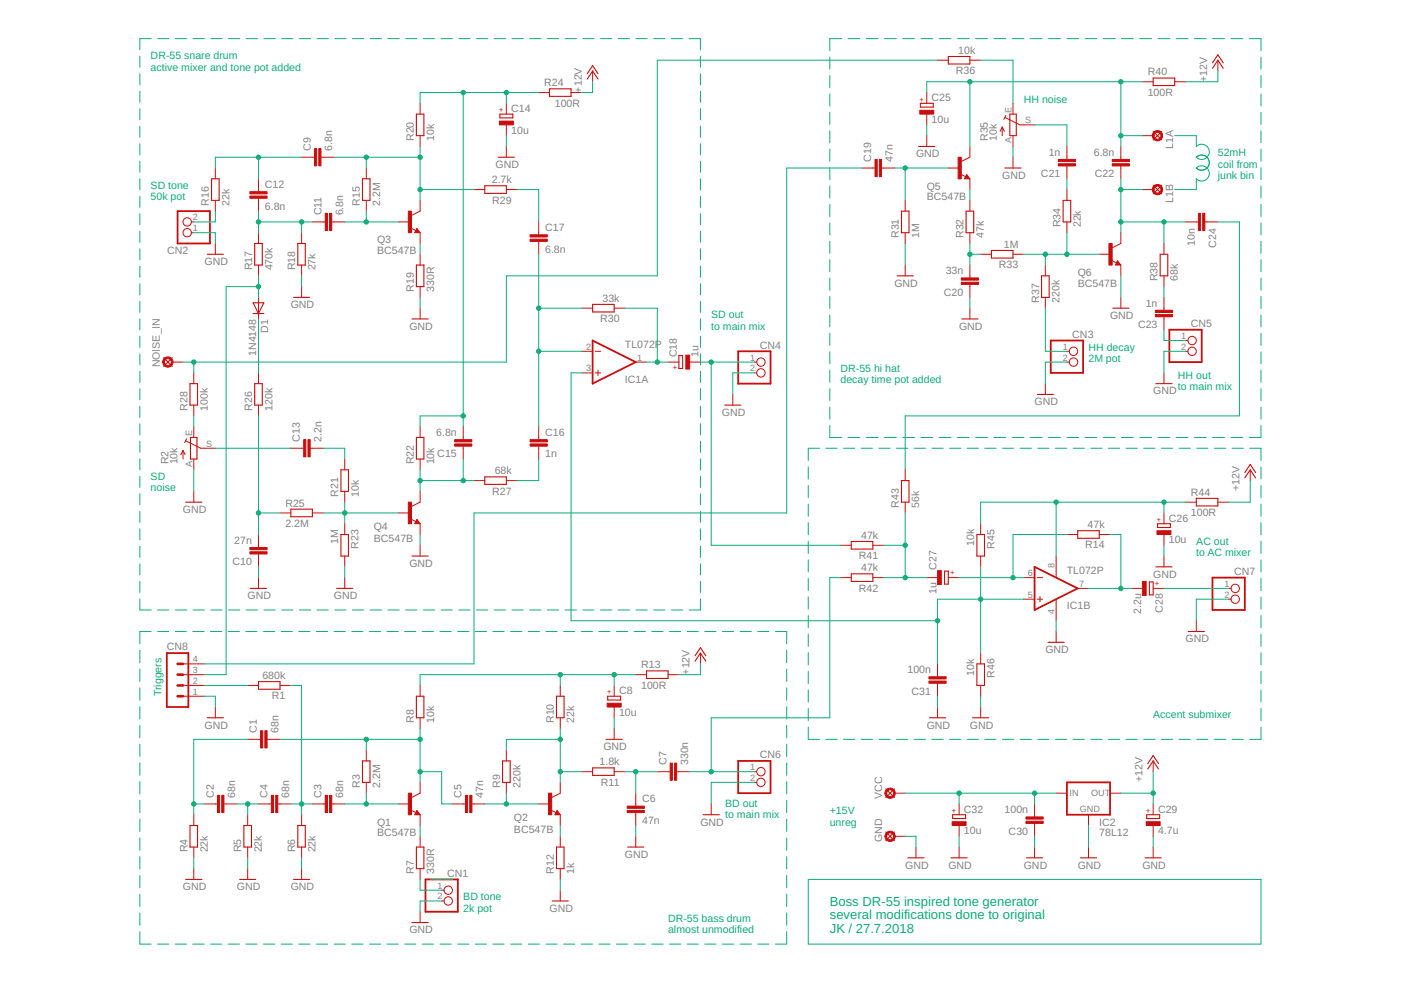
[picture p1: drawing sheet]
<svg xmlns="http://www.w3.org/2000/svg" width="297mm" height="210mm" viewBox="0 0 297 210" stroke-linecap="round" stroke-linejoin="round" font-family="sans-serif">
<g fill="none" stroke="#c90d0c" stroke-width=".21">
<path d="M114.2 19.6h2.3M121.1 19.6h2.3M125.6 15v2.3M196.5 19.6v2.3M198.8 12.8h2.3M205.6 12.8h2.3M242.2 17.3h2.3M249.1 17.3h2.3M258.2 12.8v2.2M45.7 35.6v2.3M54.8 37.9v2.8M63.9 33.3h2.8"/>
<path d="M68.1 33.3h2.7M77.7 35.6v2.3M89.1 21.9v2.3M89.1 28.8v2.3M107.4 21.9v2.3M107.4 26.5v2.3M107.4 31.1v2.2M182.8 35.6h2.7M186.9 35.6h2.7M196.5 24.2v2.3M196.5 28.8v2.3M201.1 35.6h2.2"/>
<path d="M203.6 36.9l1.1 .6M205 37l.6 .9h-1.1zM205.6 31.1v2.2l-1.8 .9M205.6 37.9v2.3M212.5 26.9v1.9M212.5 26.9l-.5 1M212.5 26.9l.5 1M213.1 24.9l3.2 1.6h3.1M213.3 24.5l-.5 .8M214.8 21.9v2.3M214.8 28.8v2.3M214.8 33.3v2.3"/>
<path d="M226.2 31.1v2.7M226.2 35.2v2.7M237.6 31.1v2.7M237.6 35.2v2.7M242.2 28.8h2.3M40.6 49.3h.5M40.6 47.1h.5M45.7 42.5v2.3M45.7 51.6v2.3M54.8 42v2.8M54.8 49.3v2.3M54.8 56.2v2.3"/>
<path d="M63.9 49.3v2.3M63.9 56.2v2.3M66.2 47.1h2.8M70.3 47.1h2.8M77.7 42.5v2.3M84.5 47.1h2.3M87.1 48.3l1.1 .6M88.4 48.4l.7 .9h-1.2zM89.1 42.5v2.3l-1.9 .9M89.1 49.3v2.3M89.1 53.9v2.3M100.5 40.2h2.3"/>
<path d="M107.4 40.2h2.2M114.2 47.1v2.7M114.2 51.2v2.7M191.9 42.5v2.3M191.9 49.3v2.3M191.9 56.2v2.3M205.6 42.5v2.3M205.6 49.3v2.3M205.6 56.2v2.7M207.9 53.9h2.3M214.8 53.9h2.3M221.6 56.2v2.3"/>
<path d="M226.2 40.2v2.3M226.2 47.1v2.2M233.1 53.9h2.3M235.6 55.2l1.1 .6M236.9 55.3l.7 .9h-1.1zM237.6 49.3v2.3l-1.8 .9M237.6 56.2v2.3M242.2 40.2h2.3M246.8 51.6v2.3M246.8 58.5v2.3M251.4 47.1h2.7M255.5 47.1h2.7"/>
<path d="M36.5 76.8h2.3M41.1 79.1v2.2M54.8 63.1v4.5M54.8 79.1v2.2M63.9 60.8v2.3M89.1 60.8v2.3M89.1 65.3v2.3M123.4 79.1h2.2M123.4 74.5h2.2M123.4 65.3h2.2M126.2 79.1h1.2M126.2 74.5h1.2"/>
<path d="M126.8 78.5v1.1M130.2 65.3h2.3M134.8 76.8h2.3M141.6 76.8h2.3M146.2 76.8h2.3M159.9 79.1h.5M159.9 76.8h.5M205.6 60.3v2.8M205.6 65.3v2.3M221.6 63.1v2.2M226.2 74.5h.5M226.2 76.8h.5"/>
<path d="M237.6 63.1v2.2M246.8 63.1v2.7M246.8 67.2v2.7M246.8 79.1v2.2M251.4 74.5h.4M251.4 72.2h.4M38.8 95.5v1.8M38.8 95.5l-.5 .9M38.8 95.5l.5 .9M39.4 93.5l3.2 1.5h3.1M39.6 93l-.5 .9M41.1 85.9v2.3"/>
<path d="M41.1 90.5v2.3M41.1 97.3v2.3M54.8 85.9v2.3M61.7 95h2.7M65.8 95h2.7M73.1 97.3v2.3M89.1 90.5v2.3M89.1 97.3v2.3M98.2 90.5v2.7M98.2 94.6v2.7M114.2 90.5v2.7M114.2 94.6v2.7"/>
<path d="M155.4 83.6v2.3M191.9 99.6v2.3M221.6 81.3v2.3M265.1 99.6v2.3M41.1 104.2v2.3M54.8 113.3v2.8M54.8 117.5v2.7M59.4 108.8h2.3M66.2 108.8h2.3M73.1 104.2v2.3M73.1 111v2.3M73.1 117.9v2.3"/>
<path d="M84.5 108.8h2.3M87.1 110l1.1 .6M88.4 110.1l.7 .9h-1.2zM89.1 104.2v2.3l-1.9 .9M89.1 111v2.3M89.1 115.6v2.3M100.5 101.9h2.3M107.4 101.9h2.2M178.2 115.6h2.3M185.1 115.6h2.2M191.9 106.5v2.3M207.9 111v2.3"/>
<path d="M207.9 117.9v2.3M223.9 117.9v4.6M226.2 113.3h2.3M233.1 113.3h2.3M246.8 108.8v2.2M246.8 113.3v2.3M246.8 117.9v2.3M251.4 106.5h2.2M258.2 106.5h2.3M54.8 122.5v2.3M73.1 122.5v2.3M148.5 138.5v2.3"/>
<path d="M178.2 122.5h2.3M185.1 122.5h2.2M196.5 122.5h2.3M201.1 122.5h2.2M207.9 138.5v2.3M217.1 127h2.3M217.1 122.5h2.3M219.9 127h1.2M219.9 122.5h1.2M220.5 126.5v1.1M223.9 127v4.6M223.9 133.9v2.3"/>
<path d="M228.5 124.8h2.3M239.9 124.8h2.3M244.5 124.8h2.3M253.6 131.6v2.3M260.5 127h.5M260.5 124.8h.5M38.8 145.3h4.6M38.8 143h4.6M38.8 147.6h4.6M38.8 140.8h4.6M45.7 149.9v2.3M52.5 145.3h2.3"/>
<path d="M52.5 156.8h2.7M56.6 156.8h2.8M59.4 145.3h2.3M77.7 159v2.3M89.1 145.3v2.3M89.1 152.2v2.3M107.4 159v2.3M118.8 145.3v2.3M118.8 152.2v2.3M130.2 145.3v2.3M130.2 149.9v2.3M130.2 154.5v2.3"/>
<path d="M134.8 143h2.3M141.6 143h2.3M198.8 140.8v2.7M198.8 144.9v2.7M198.8 149.9v2.3M207.9 145.3v2.3M207.9 149.9v2.3M41.1 172.7v2.3M41.1 179.6v2.3M43.4 170.5h2.7M47.5 170.5h2.7M52.5 172.7v2.3"/>
<path d="M52.5 179.6v2.3M54.8 170.5h2.7M58.9 170.5h2.8M63.9 172.7v2.3M63.9 179.6v2.3M66.2 170.5h2.8M70.3 170.5h2.8M77.7 165.9v2.3M84.5 170.5h2.3M87.1 171.7l1.1 .6M88.4 171.8l.7 .9h-1.2zM89.1 165.9v2.3l-1.9 .9"/>
<path d="M89.1 172.7v2.3M89.1 177.3v2.3M95.9 170.5h2.8M100.1 170.5h2.7M107.4 165.9v2.3M114.2 170.5h2.3M116.8 171.7l1.1 .6M118.1 171.8l.7 .9h-1.2zM118.8 165.9v2.3l-1.8 .9M118.8 172.7v2.3M118.8 177.3v2.3M123.4 163.6h2.2"/>
<path d="M130.2 163.6h2.3M134.8 168.2v2.7M134.8 172.3v2.7M134.8 177.3v2.3M139.4 163.6h2.7M143.5 163.6h2.7M150.8 170.5v2.2M159.9 163.6h.5M159.9 165.9h.5M189.6 168.2h2.3M189.6 177.3h2.3M194.2 179.6v2.3"/>
<path d="M203.3 170.5v2.2M203.3 175v2.3M203.3 179.6v2.3M219.4 170.5v2.7M219.4 174.6v2.7M219.4 179.6v2.3M223.9 168.2h2.3M230.8 172.7v2.3M230.8 179.6v2.3M235.4 168.2h2.2M244.5 161.3v2.3M244.5 170.5v2.2"/>
<path d="M244.5 175v2.3M244.5 179.6v2.3M41.1 184.2v2.3M52.5 184.2v2.3M63.9 184.2v2.3M89.1 184.2v2.3M89.1 193.3v2.3M93.6 188.7h.5M93.6 191h.5M118.8 184.2v2.3M118.8 188.7v2.3"/>
<circle cx="39.7" cy="47.1" r=".89"/>
<circle cx="39.7" cy="49.3" r=".89"/>
<circle cx="161.3" cy="76.8" r=".89"/>
<circle cx="161.3" cy="79.1" r=".89"/>
<circle cx="227.6" cy="74.5" r=".89"/>
<circle cx="227.6" cy="76.8" r=".89"/>
<circle cx="252.8" cy="74.5" r=".89"/>
<circle cx="252.8" cy="72.2" r=".89"/>
<circle cx="261.9" cy="124.8" r=".89"/>
<circle cx="261.9" cy="127" r=".89"/>
<circle cx="161.3" cy="163.6" r=".89"/>
<circle cx="161.3" cy="165.9" r=".89"/>
<circle cx="95" cy="191" r=".89"/>
<circle cx="95" cy="188.7" r=".89"/>
</g>
<g fill="none" stroke="#c90d0c" stroke-width=".23">
<path d="M116.5 18.8h4.6v1.6h-4.6zM124.5 16.8l1.1-1.8 1.2 1.8M124.5 15.6l1.1-1.7 1.2 1.7M201.1 12h4.5v1.6h-4.5zM244.5 16.6h4.6v1.5h-4.6zM257.1 14.5l1.1-1.7 1.2 1.7M257.1 13.3l1.1-1.7 1.2 1.7M44.9 37.9h1.6v4.6h-1.6zM76.9 37.9h1.5v4.6h-1.5zM88.3 24.2h1.6v4.6h-1.6zM102.8 39.4h4.6v1.6h-4.6zM105.6 33.3h3.5"/>
<path d="M106 24.2h2.7v.8h-2.7zM194.8 31.1h3.4M195.1 21.9h2.8v.8h-2.8zM205 37.5l.1 .2h-.4l.3-.5 .4 .6h-.7M213.1 35.6h3.4M214.1 24.2h1.4v4.6h-1.4zM244.5 27.9l1.8 1.8M244.5 39.3l1.8 1.8M246.3 27.9l-1.8 1.8M246.3 39.3l-1.8 1.8M43.9 53.9h3.5M54 51.6h1.6v4.6h-1.6z"/>
<path d="M63.1 51.6h1.6v4.6h-1.6zM88.3 56.2h1.6v4.6h-1.6zM88.4 48.9l.1 .2h-.3l.2-.4 .5 .5h-.7M190.2 58.5h3.4M191.1 44.8h1.6v4.5h-1.6zM204.8 44.8h1.6v4.5h-1.6zM210.2 53.1h4.6v1.6h-4.6zM220.8 58.5h1.6v4.6h-1.6zM225.4 42.5h1.6v4.6h-1.6zM236.9 55.7l.2 .3h-.4l.2-.5 .5 .6h-.7M246 53.9h1.6v4.6h-1.6zM34.7 75.8l1.8 1.9"/>
<path d="M36.5 75.8l-1.8 1.9M53.7 64.2h2.2l-1.1 2.3zM53.7 66.5h2.2M62.2 63.1h3.5M87.4 67.6h3.4M125.6 64.5h4.6v1.6h-4.6zM143.9 75.4h.8v2.7h-.8zM203.9 67.6h3.4M235.9 65.3h3.5M40.3 81.3h1.6v4.6h-1.6zM40.4 92.8h1.4v4.5h-1.4zM54 81.3h1.6v4.6h-1.6z"/>
<path d="M72.3 99.6h1.6v4.6h-1.6zM88.3 92.8h1.6v4.5h-1.6zM153.6 85.9h3.5M219.9 83.6h3.5M245.1 81.3h3.4M39.4 106.5h3.4M61.7 107.9h4.5v1.7h-4.5zM72.3 113.3h1.6v4.6h-1.6zM87.4 117.9h3.4M88.4 110.6l.1 .2h-.3l.2-.4 .5 .5h-.7M102.8 101.1h4.6v1.6h-4.6zM180.5 114.8h4.6v1.6h-4.6z"/>
<path d="M191.1 101.9h1.6v4.6h-1.6zM207.1 113.3h1.6v4.6h-1.6zM228.5 112.5h4.6v1.6h-4.6zM245.4 111h2.8v.8h-2.8zM253.6 105.7h4.6v1.6h-4.6zM263.9 101.3l1.2-1.7 1.1 1.7M263.9 100.2l1.2-1.7 1.1 1.7M53.1 124.8h3.4M71.4 124.8h3.4M147.4 139l1.1-1.7 1.1 1.7M180.5 121.7h4.6v1.6h-4.6zM200.3 121.1h.8v2.7h-.8z"/>
<path d="M222.2 136.2h3.4M243.7 123.4h.8v2.7h-.8zM245.1 120.2h3.4M251.9 133.9h3.5M43.9 152.2h3.5M54.8 144.5h4.6v1.6h-4.6zM88.3 147.6h1.6v4.6h-1.6zM118 147.6h1.6v4.6h-1.6zM128.5 156.8h3.4M128.8 147.6h2.8v.8h-2.8zM137.1 142.2h4.5v1.6h-4.5zM147.4 140.2l1.1-1.7 1.1 1.7"/>
<path d="M197.1 152.2h3.4M206.2 152.2h3.4M207.1 140.8h1.6v4.5h-1.6zM40.3 175h1.6v4.6h-1.6zM51.7 175h1.6v4.6h-1.6zM63.1 175h1.6v4.6h-1.6zM76.9 161.3h1.5v4.6h-1.5zM88.3 179.6h1.6v4.6h-1.6zM88.4 172.3l.1 .2h-.3l.2-.4 .5 .5h-.7M106.6 161.3h1.6v4.6h-1.6zM118 179.6h1.6v4.6h-1.6zM118.1 172.3l.1 .2h-.3l.2-.4 .5 .5h-.7"/>
<path d="M125.6 162.8h4.6v1.6h-4.6zM133.1 179.6h3.4M149.1 172.7h3.4M187.8 167.3l1.8 1.8M187.8 176.4l1.8 1.8M189.6 167.3l-1.8 1.8M189.6 176.4l-1.8 1.8M202 172.7h2.7v.8h-2.7zM243.1 172.7h2.8v.8h-2.8zM243.4 163l1.1-1.7 1.1 1.7M243.4 161.9l1.1-1.7 1.1 1.7M39.4 186.5h3.4"/>
<path d="M50.8 186.5h3.4M62.2 186.5h3.5M87.4 195.6h3.4M117.1 191h3.4M192.5 181.9h3.4M201.6 181.9h3.5M217.6 181.9h3.5M229.1 181.9h3.4M242.8 181.9h3.4"/>
</g>
<g fill="#c90d0c" stroke="#c90d0c" stroke-width=".21">
<path d="M86.6 168.2h.6v4.5h-.6z"/>
<path d="M56.2 154.9h.4v3.7h-.4z"/>
<path d="M55.2 154.9h.5v3.7h-.5z"/>
<path d="M116.3 168.2h.7v4.5h-.7z"/>
<path d="M47 168.6h.5v3.7h-.5z"/>
<path d="M46.1 168.6h.5v3.7h-.5z"/>
<path d="M69.9 168.6h.4v3.7h-.4z"/>
<path d="M69 168.6h.4v3.7h-.4z"/>
<path d="M58.4 168.6h.5v3.7h-.5z"/>
<path d="M57.5 168.6h.5v3.7h-.5z"/>
<path d="M99.6 168.6h.5v3.7h-.5z"/>
<path d="M98.7 168.6h.4v3.7h-.4z"/>
<path d="M133 171.8h3.6v.5h-3.6z"/>
<path d="M133 170.9h3.6v.5h-3.6z"/>
<path d="M143 161.8h.5v3.6h-.5z"/>
<path d="M142.1 161.8h.5v3.6h-.5z"/>
<path d="M128.7 149.1h3v.8h-3z"/>
<path d="M86.6 44.8h.6v4.5h-.6z"/>
<path d="M67.6 31.5h.5v3.7h-.5z"/>
<path d="M66.7 31.5h.4v3.7h-.4z"/>
<path d="M86.6 106.5h.6v4.5h-.6z"/>
<path d="M53 116.1h3.6v.4h-3.6z"/>
<path d="M53 117h3.6v.5h-3.6z"/>
<path d="M69.9 45.2h.4v3.7h-.4z"/>
<path d="M69 45.2h.4v3.7h-.4z"/>
<path d="M53 41.6h3.6v.4h-3.6z"/>
<path d="M53 40.6h3.6v.5h-3.6z"/>
<path d="M65.3 93.2h.5v3.7h-.5z"/>
<path d="M64.4 93.2h.5v3.7h-.5z"/>
<path d="M105.9 25.7h2.9v.8h-2.9z"/>
<path d="M96.4 93.2h3.6v.5h-3.6z"/>
<path d="M96.4 94.1h3.6v.5h-3.6z"/>
<path d="M112.4 94.1h3.6v.5h-3.6z"/>
<path d="M112.4 93.2h3.6v.5h-3.6z"/>
<path d="M112.4 50.7h3.6v.5h-3.6z"/>
<path d="M112.4 49.8h3.6v.4h-3.6z"/>
<path d="M145.4 75.3h.8v3h-.8z"/>
<path d="M203.1 33.3h.7v4.6h-.7z"/>
<path d="M186.4 33.8h.5v3.6h-.5z"/>
<path d="M185.5 33.8h.5v3.6h-.5z"/>
<path d="M203.8 58.9h3.7v.5h-3.7z"/>
<path d="M203.8 59.8h3.7v.5h-3.7z"/>
<path d="M224.4 33.8h3.6v.5h-3.6z"/>
<path d="M224.4 34.7h3.6v.5h-3.6z"/>
<path d="M235.8 33.8h3.7v.5h-3.7z"/>
<path d="M235.8 34.7h3.7v.5h-3.7z"/>
<path d="M235.1 51.6h.7v4.6h-.7z"/>
<path d="M245 65.8h3.6v.5h-3.6z"/>
<path d="M245 66.7h3.6v.5h-3.6z"/>
<path d="M254.1 45.2h.5v3.7h-.5z"/>
<path d="M255 45.2h.5v3.7h-.5z"/>
<path d="M195 23.4h3v.8h-3z"/>
<path d="M245.3 112.5h3v.8h-3z"/>
<path d="M198.8 121h.8v3h-.8z"/>
<path d="M242.2 123.3h.8v2.9h-.8z"/>
<path d="M243 174.2h3v.8h-3z"/>
<path d="M217.5 173.2h3.7v.5h-3.7z"/>
<path d="M217.5 174.1h3.7v.5h-3.7z"/>
<path d="M197 143.5h3.6v.5h-3.6z"/>
<path d="M197 144.4h3.6v.5h-3.6z"/>
<path d="M201.9 174.2h2.9v.8h-2.9z"/>
</g>
<path d="M37.7 44.8h6.8v6.8h-6.8zM125.6 72.2l9.2 4.6-9.2 4.5zM156.5 74.5h6.9v6.8h-6.9zM222.8 72.2h6.8v6.9h-6.8zM247.9 69.9h6.9v6.9h-6.9zM35.4 138.5h4.5v11.4h-4.5zM219.4 120.2l9.1 4.6-9.1 4.5zM257.1 122.5h6.8v6.8h-6.8zM156.5 161.3h6.9v6.9h-6.9zM226.2 165.9h9.2v6.8h-9.2zM90.2 186.5h6.9v6.8h-6.9z" fill="none" stroke="#c90d0c" stroke-width=".38"/>
<g fill="#c90d0c" stroke="#c90d0c" stroke-width=".21">
<path d="M244.7 27.9a1.1 1.1 0 0 1 1.7 .4 1.1 1.1 0 0 1-.8 1.6 1.1 1.1 0 0 1-1.3-1.1h.4a.73 .73 0 0 1 1-.8 .73 .73 0 0 1 .2 1.3 .73 .73 0 0 1-1.2-.3v-.2h-.4z" fill-rule="evenodd"/>
<path d="M244.7 39.3a1.1 1.1 0 0 1 1.7 .5 1.1 1.1 0 0 1-.8 1.5 1.1 1.1 0 0 1-1.3-1.1h.4a.73 .73 0 0 1 1-.7 .73 .73 0 0 1 .2 1.2 .73 .73 0 0 1-1.2-.3v-.2h-.4z" fill-rule="evenodd"/>
<path d="M187.8 167.6a1.1 1.1 0 0 1 1.8-.1 1.1 1.1 0 0 1-.5 1.7 1.1 1.1 0 0 1-1.5-1h.4a.73 .73 0 0 1 1.1-.6 .73 .73 0 0 1 .1 1.2 .73 .73 0 0 1-1.2-.4v-.2h-.4z" fill-rule="evenodd"/>
<path d="M188 176.5a1.1 1.1 0 0 1 1.7 .4 1.1 1.1 0 0 1-.8 1.5 1.1 1.1 0 0 1-1.3-1.1h.4a.73 .73 0 0 1 1.1-.6 .73 .73 0 0 1 .1 1.2 .73 .73 0 0 1-1.2-.4v-.2h-.4z" fill-rule="evenodd"/>
<path d="M34.9 75.9a1.09 1.09 0 0 1 1.7 .4 1.09 1.09 0 0 1-.7 1.5 1.09 1.09 0 0 1-1.4-1h.4a.73 .73 0 0 1 1-.7 .73 .73 0 0 1 .2 1.2 .73 .73 0 0 1-1.2-.3v-.2h-.4z" fill-rule="evenodd"/>
</g>
<path d="M37.7 143h1.1M37.7 145.3h1.1M37.7 147.6h1.1M37.7 140.8h1.1" fill="none" stroke="#c90d0c" stroke-width=".55"/>
<g fill="none" stroke="#0dab76" stroke-width=".21">
<path d="M29.7 11.9v2.4M29.7 15.6v2.4M29.7 19.3v2.4M32.1 8.2h-2.4v2.4M33.4 8.2h2.4M37.2 8.2h2.4M40.9 8.2h2.4M44.7 8.2h2.4M48.4 8.2h2.4M52.2 8.2h2.4M55.9 8.2h2.5M59.7 8.2h2.4"/>
<path d="M63.5 8.2h2.4M67.2 8.2h2.4M71 8.2h2.4M74.7 8.2h2.4M78.5 8.2h2.4M82.2 8.2h2.4M86 8.2h2.4M89.7 8.2h2.5M93.5 8.2h2.4M97.3 8.2h2.4M98.2 19.6v70.9M101 8.2h2.4"/>
<path d="M104.8 8.2h2.4M107.4 19.6v2.3M108.5 8.2h2.4M112.3 8.2h2.4M114.2 19.6h-25.1v2.3M116 8.2h2.4M119.8 8.2h2.4M123.5 8.2h2.5M125.6 17.3v2.3h-2.2M127.3 8.2h2.4M131.1 8.2h2.4M134.8 8.2h2.4"/>
<path d="M138.6 8.2h2.4M142.3 8.2h2.4M146.1 8.2h2.4v2.4M148.5 11.9v2.4M148.5 15.6v2.4M148.5 19.3v2.4M175.9 12.1v2.6M175.9 16v2.6M175.9 19.9v2.6M178.4 8.2h-2.5v2.6M179.8 8.2h2.5M183.7 8.2h2.5"/>
<path d="M187.5 8.2h2.5M191.4 8.2h2.5M195.3 8.2h2.5M198.8 12.8h-59.4v45.7h-32v18.3h-68.6M199.1 8.2h2.5M203 8.2h2.5M205.6 17.3v13.8M206.8 8.2h2.6M207.9 12.8h6.9v9.1M210.7 8.2h2.5M214.6 8.2h2.5M218.4 8.2h2.6"/>
<path d="M222.3 8.2h2.5M226.2 8.2h2.5M230 8.2h2.6M233.9 8.2h2.5M237.6 17.3v13.8M237.8 8.2h2.5M241.6 8.2h2.6M242.2 17.3h-45.7v2.3M245.5 8.2h2.5M249.4 8.2h2.5M253.2 8.2h2.6M257.1 8.2h2.5"/>
<path d="M258.2 15v2.3h-6.8M261 8.2h2.5M264.8 8.2h2.6v2.6M267.4 12.1v2.6M267.4 16v2.6M267.4 19.9v2.6M29.7 23.1v2.3M29.7 26.8v2.3M29.7 30.5v2.3M29.7 34.2v2.3M29.7 37.9v2.4M54.8 33.3v4.6"/>
<path d="M63.9 33.3h-18.2v2.3M70.8 33.3h18.3M77.7 33.3v2.3M89.1 31.1v11.4M107.4 28.8v2.3M148.5 23.1v2.3M148.5 26.8v2.3M148.5 30.5v2.3M148.5 34.2v2.3M148.5 37.9v2.4M175.9 23.8v2.6M175.9 27.7v2.6"/>
<path d="M175.9 31.6v2.6M175.9 35.5v2.6M175.9 39.4v2.6M182.8 35.6h-16v73.2h-66.3v32h-57.1M189.6 35.6h11.5M191.9 35.6v6.9M196.5 26.5v2.3M214.8 31.1v2.2M219.4 26.5h6.8v4.6M226.2 37.9v2.3M237.6 37.9v11.4M237.6 28.8h4.6"/>
<path d="M249.1 28.8h4.5v2.3a1.62 1.62 0 0 1 2.3 0 1.62 1.62 0 0 1 0 2.2 1.62 1.62 0 0 1-2.3 0 1.62 1.62 0 0 1 2.3 0 1.62 1.62 0 0 1 0 2.3 1.62 1.62 0 0 1-2.3 0 1.62 1.62 0 0 1 2.3 0 1.62 1.62 0 0 1 0 2.3 1.62 1.62 0 0 1-2.3 0v2.3h-4.5M267.4 23.8v2.6M267.4 27.7v2.6M267.4 31.6v2.6M267.4 35.5v2.6M267.4 39.4v2.6M29.7 41.6v2.4M29.7 45.3v2.4M29.7 49v2.4M29.7 52.7v2.4M29.7 56.5v2.3M41.1 49.3h4.6v2.3"/>
<path d="M45.7 44.8v2.3h-4.6M54.8 44.8v4.5M54.8 58.5v4.6M54.8 47.1h11.4M63.9 47.1v2.2M63.9 58.5v2.3M73.1 47.1h11.4M77.7 44.8v2.3M89.1 51.6v2.3M89.1 40.2h11.4M109.6 40.2h4.6v6.9M114.2 53.9v36.6"/>
<path d="M148.5 41.6v2.4M148.5 45.3v2.4M148.5 49v2.4M148.5 52.7v2.4M148.5 56.5v2.3M175.9 43.3v2.6M175.9 47.2v2.6M175.9 51.2v2.5M175.9 55.1v2.5M175.9 59v2.5M191.9 51.6v4.6M205.6 40.2v2.3"/>
<path d="M205.6 51.6v4.6M205.6 53.9h2.3M217.1 53.9h16M221.6 53.9v2.3M226.2 49.3v4.6M237.6 58.5v4.6M237.6 47.1h13.8M237.6 40.2h4.6M246.8 47.1v4.5M258.2 47.1h4.6v41.1h-70.9v11.4M267.4 43.3v2.6M267.4 47.2v2.6"/>
<path d="M267.4 51.2v2.5M267.4 55.1v2.5M267.4 59v2.5M29.7 60.2v2.3M29.7 63.9v2.3M29.7 67.6v2.4M29.7 71.3v2.4M29.7 75v2.4M29.7 78.7v2.4M41.1 76.8v2.3M54.8 67.6v11.5M54.8 60.8h-6.9v82.2h-4.5"/>
<path d="M89.1 63.1v2.2M114.2 74.5h9.2M114.2 65.3h9.2M123.4 79.1h-2.3v52.5h77.7M132.5 65.3h6.9v11.5M137.1 76.8h4.5M148.5 76.8h11.4M148.5 60.2v2.3M148.5 63.9v2.3M148.5 67.6v2.4M148.5 71.3v2.4M148.5 75v2.4"/>
<path d="M148.5 78.7v2.4M150.8 76.8v38.8h27.4M159.9 79.1h-4.5v4.5M175.9 62.9v2.5M175.9 66.8v2.5M175.9 70.7v2.5M175.9 74.6v2.5M175.9 78.5v2.5M205.6 63.1v2.2M221.6 65.3v9.2h4.6M226.2 76.8h-4.6v4.5M246.8 60.8v2.3"/>
<path d="M246.8 69.9v2.3h4.6M251.4 74.5h-4.6v4.6M267.4 62.9v2.5M267.4 66.8v2.5M267.4 70.7v2.5M267.4 74.6v2.5M267.4 78.5v2.5M29.7 82.4v2.4M29.7 86.1v2.4M29.7 89.9v2.3M29.7 93.6v2.3M29.7 97.3v2.3"/>
<path d="M41.1 88.2v2.3M41.1 99.6v4.6M45.7 95h16M54.8 88.2v25.1M68.5 95h4.6v2.3M89.1 99.6v4.6M98.2 88.2h-9.1v2.3M98.2 97.3v4.6M114.2 97.3v4.6h-4.6M148.5 82.4v2.4M148.5 86.1v2.4M148.5 89.9v2.3"/>
<path d="M148.5 93.6v2.3M148.5 97.3v2.3M171.4 99v2.6M173.8 95h-2.4v2.6M175.1 95h2.4M175.9 82.4v2.5M175.9 86.3v2.6M175.9 90.2v2.6h2.5M178.8 95h2.4M179.8 92.8h2.5M182.6 95h2.4M183.7 92.8h2.5"/>
<path d="M186.3 95h2.4M187.5 92.8h2.5M190.1 95h2.4M191.4 92.8h2.5M193.8 95h2.4M195.3 92.8h2.5M197.6 95h2.4M199.1 92.8h2.5M201.3 95h2.4M203 92.8h2.5M205 95h2.5M206.8 92.8h2.6"/>
<path d="M208.8 95h2.4M210.7 92.8h2.5M212.5 95h2.4M214.6 92.8h2.5M216.3 95h2.4M218.4 92.8h2.6M220 95h2.4M222.3 92.8h2.5M223.8 95h2.4M226.2 92.8h2.5M227.5 95h2.4M230 92.8h2.6"/>
<path d="M231.3 95h2.4M233.9 92.8h2.5M235 95h2.4M237.8 92.8h2.5M238.7 95h2.4M241.6 92.8h2.6M242.5 95h2.4M245.5 92.8h2.5M246.2 95h2.4M249.4 92.8h2.5M250 95h2.4M253.2 92.8h2.6"/>
<path d="M253.7 95h2.4M257.1 92.8h2.5M257.5 95h2.4M261 92.8h2.5M261.2 95h2.4M264.9 95h2.5v2.6M267.4 82.4v2.5M267.4 86.3v2.6M267.4 90.2v2.6h-2.6M267.4 99v2.6M29.7 101v2.4M29.7 104.7v2.4"/>
<path d="M29.7 108.4v2.4M29.7 112.1v2.4M29.7 115.8v2.4M29.7 119.5v2.4M54.8 108.8h4.6M68.5 108.8h16M73.1 106.5v4.5M89.1 113.3v2.3M89.1 101.9h11.4M148.5 101v2.4M148.5 104.7v2.4M148.5 108.4v2.4"/>
<path d="M148.5 112.1v2.4M148.5 115.8v2.4M148.5 119.5v2.4M171.4 102.9v2.6M171.4 106.9v2.6M171.4 110.8v2.6M171.4 114.7v2.6M171.4 118.7v2.6M187.3 115.6h4.6M191.9 108.8v13.7M223.9 106.5v11.4M226.2 113.3h-11.4v9.2"/>
<path d="M235.4 113.3h2.2v11.5M246.8 106.5v2.3M246.8 115.6v2.3M251.4 106.5h-43.5v4.5M265.1 101.9v4.6h-4.6M267.4 102.9v2.6M267.4 106.9v2.6M267.4 110.8v2.6M267.4 114.7v2.6M267.4 118.7v2.6M29.7 127v2.3h2.4M29.7 123.3v2.3"/>
<path d="M29.7 137.9v2.6M32 133.9h-2.3v2.6M33.4 129.3h2.4M33.4 133.9h2.4M37.1 133.9h2.4M37.2 129.3h2.4M40.9 133.9h2.4M40.9 129.3h2.4M44.6 133.9h2.4M44.7 129.3h2.4M48.4 133.9h2.4M48.4 129.3h2.4"/>
<path d="M52.1 133.9h2.4M52.2 129.3h2.4M54.8 120.2v2.3M55.9 133.9h2.4M55.9 129.3h2.5M59.6 133.9h2.4M59.7 129.3h2.4M63.3 133.9h2.4M63.5 129.3h2.4M67.1 133.9h2.4M67.2 129.3h2.4M70.8 133.9h2.4"/>
<path d="M71 129.3h2.4M73.1 120.2v2.3M74.6 133.9h2.4M74.7 129.3h2.4M78.3 133.9h2.4M78.5 129.3h2.4M82 133.9h2.5M82.2 129.3h2.4M85.8 133.9h2.4M86 129.3h2.4M89.5 133.9h2.4M89.7 129.3h2.5"/>
<path d="M93.3 133.9h2.4M93.5 129.3h2.4M97 133.9h2.4M97.3 129.3h2.4M100.8 133.9h2.4M101 129.3h2.4M104.5 133.9h2.4M104.8 129.3h2.4M108.2 133.9h2.4M108.5 129.3h2.4M112 133.9h2.4M112.3 129.3h2.4"/>
<path d="M115.7 133.9h2.4M116 129.3h2.4M119.5 133.9h2.4M119.8 129.3h2.4M123.2 133.9h2.4M123.5 129.3h2.5M127 133.9h2.3M127.3 129.3h2.4M130.7 133.9h2.4M131.1 129.3h2.4M134.5 133.9h2.3M134.8 129.3h2.4"/>
<path d="M138.2 133.9h2.4M138.6 129.3h2.4M141.9 133.9h2.4M142.3 129.3h2.4M145.7 133.9h2.4M148.5 123.3v2.3M148.5 127v2.3h-2.4M149.4 133.9h2.4M153.2 133.9h2.4M156.9 133.9h2.4M160.7 133.9h2.3M164.4 133.9h2.4v2.6"/>
<path d="M166.8 137.9v2.6M171.4 122.6v2.6M171.4 126.6v2.6M171.4 130.5v2.6M171.4 134.5v2.6M171.4 138.4v2.6M178.2 122.5h-2.3v29.7h-25.1v11.4M187.3 122.5h9.2M203.3 122.5h13.8M207.9 120.2v18.3M217.1 127h-18.3v13.8M223.9 131.6v2.3"/>
<path d="M230.8 124.8h9.1M246.8 124.8h13.7M260.5 127h-6.9v4.6M267.4 122.6v2.6M267.4 126.6v2.6M267.4 130.5v2.6M267.4 134.5v2.6M267.4 138.4v2.6M29.7 141.9v2.6M29.7 145.8v2.7M29.7 149.8v2.6M29.7 153.8v2.6"/>
<path d="M29.7 157.8v2.6M43.4 147.6h2.3v2.3M43.4 145.3h9.1M52.5 156.8h-11.4v15.9M59.4 156.8h29.7M61.7 145.3h2.2v27.4M77.7 156.8v2.2M89.1 154.5v11.4M118.8 156.8h-11.4v2.2M118.8 143v2.3M118.8 154.5v11.4M130.2 143v2.3"/>
<path d="M130.2 152.2v2.3M134.8 143h-45.7v2.3M148.5 140.8v2.2h-4.6M166.8 141.9v2.6M166.8 145.8v2.7M166.8 149.8v2.6M166.8 153.8v2.6M166.8 157.8v2.6M171.4 154.2v2.6h2.4M171.4 142.3v2.6M171.4 146.3v2.6M171.4 150.2v2.6"/>
<path d="M175.1 156.8h2.4M178.8 156.8h2.4M182.6 156.8h2.4M186.3 156.8h2.4M190.1 156.8h2.4M193.8 156.8h2.4M197.6 156.8h2.4M198.8 147.6v2.3M201.3 156.8h2.4M205 156.8h2.5M207.9 147.6v2.3M208.8 156.8h2.4"/>
<path d="M212.5 156.8h2.4M216.3 156.8h2.4M220 156.8h2.4M223.8 156.8h2.4M227.5 156.8h2.4M231.3 156.8h2.4M235 156.8h2.4M238.7 156.8h2.4M242.5 156.8h2.4M246.2 156.8h2.4M250 156.8h2.4M253.7 156.8h2.4"/>
<path d="M257.5 156.8h2.4M261.2 156.8h2.4M267.4 154.2v2.6h-2.5M267.4 142.3v2.6M267.4 146.3v2.6M267.4 150.2v2.6M29.7 161.7v2.7M29.7 165.7v2.7M29.7 169.7v2.6M29.7 173.7v2.6M29.7 177.7v2.6M41.1 170.5h2.3"/>
<path d="M50.2 170.5h4.6M52.5 170.5v2.2M61.7 170.5h4.5M73.1 170.5h11.4M77.7 168.2v2.3M89.1 163.6h4.5v6.9h2.3M89.1 175v2.3M102.8 170.5h11.4M107.4 168.2v2.3M118.8 175v2.3M118.8 163.6h4.6M132.5 163.6h6.9"/>
<path d="M134.8 163.6v4.6M134.8 175v2.3M146.2 163.6h13.7M159.9 165.9h-9.1v4.6M166.8 161.7v2.7M166.8 165.7v2.7M166.8 169.7v2.6M166.8 173.7v2.6M166.8 177.7v2.6M191.9 177.3h2.3v2.3M191.9 168.2h32M203.3 168.2v2.3"/>
<path d="M203.3 177.3v2.3M219.4 168.2v2.3M219.4 177.3v2.3M230.8 175v4.6M237.6 168.2h6.9M244.5 163.6v6.9M244.5 177.3v2.3M29.7 181.6v2.7M29.7 185.6v2.6M29.7 189.6v2.6M29.7 193.6v2.6M29.7 197.5v2.7h2.3"/>
<path d="M41.1 181.9v2.3M52.5 181.9v2.3M63.9 181.9v2.3M89.1 186.5v2.2h4.5M91.4 186.5h4.5M93.6 191h-4.5v2.3M118.8 186.5v2.2M166.8 181.6v2.7M166.8 185.6v2.6M166.8 189.6v2.6M166.8 193.6v2.6M166.8 197.5v2.7h-2.4"/>
<path d="M171.4 186.5h96v13.7h-96zM33.4 200.2h2.4M37.1 200.2h2.4M40.9 200.2h2.4M44.6 200.2h2.4M48.4 200.2h2.4M52.1 200.2h2.4M55.9 200.2h2.4M59.6 200.2h2.4M63.3 200.2h2.4M67.1 200.2h2.4M70.8 200.2h2.4"/>
<path d="M74.6 200.2h2.4M78.3 200.2h2.4M82 200.2h2.5M85.8 200.2h2.4M89.5 200.2h2.4M93.3 200.2h2.4M97 200.2h2.4M100.8 200.2h2.4M104.5 200.2h2.4M108.2 200.2h2.4M112 200.2h2.4M115.7 200.2h2.4"/>
<path d="M119.5 200.2h2.4M123.2 200.2h2.4M127 200.2h2.3M130.7 200.2h2.4M134.5 200.2h2.3M138.2 200.2h2.4M141.9 200.2h2.4M145.7 200.2h2.4M149.4 200.2h2.4M153.2 200.2h2.4M156.9 200.2h2.4M160.7 200.2h2.3"/>
</g>
<g fill="#0dab76" stroke="#0dab76" stroke-width=".21">
<circle cx="41.1" cy="170.5" r=".47"/>
<circle cx="52.5" cy="170.5" r=".47"/>
<circle cx="63.9" cy="170.5" r=".47"/>
<circle cx="77.7" cy="170.5" r=".47"/>
<circle cx="89.1" cy="156.8" r=".47"/>
<circle cx="77.7" cy="156.8" r=".47"/>
<circle cx="89.1" cy="163.6" r=".47"/>
<circle cx="118.8" cy="143" r=".47"/>
<circle cx="130.2" cy="143" r=".47"/>
<circle cx="107.4" cy="170.5" r=".47"/>
<circle cx="118.8" cy="156.8" r=".47"/>
<circle cx="118.8" cy="163.6" r=".47"/>
<circle cx="134.8" cy="163.6" r=".47"/>
<circle cx="244.5" cy="168.2" r=".47"/>
<circle cx="63.9" cy="47.1" r=".47"/>
<circle cx="54.8" cy="47.1" r=".47"/>
<circle cx="77.7" cy="47.1" r=".47"/>
<circle cx="89.1" cy="33.3" r=".47"/>
<circle cx="77.7" cy="33.3" r=".47"/>
<circle cx="89.1" cy="40.2" r=".47"/>
<circle cx="89.1" cy="101.9" r=".47"/>
<circle cx="98.2" cy="101.9" r=".47"/>
<circle cx="98.2" cy="88.2" r=".47"/>
<circle cx="107.4" cy="19.6" r=".47"/>
<circle cx="98.2" cy="19.6" r=".47"/>
<circle cx="54.8" cy="33.3" r=".47"/>
<circle cx="54.8" cy="60.8" r=".47"/>
<circle cx="54.8" cy="108.8" r=".47"/>
<circle cx="73.1" cy="108.8" r=".47"/>
<circle cx="114.2" cy="65.3" r=".47"/>
<circle cx="114.2" cy="74.5" r=".47"/>
<circle cx="139.4" cy="76.8" r=".47"/>
<circle cx="237.6" cy="28.8" r=".47"/>
<circle cx="237.6" cy="17.3" r=".47"/>
<circle cx="205.6" cy="17.3" r=".47"/>
<circle cx="191.9" cy="35.6" r=".47"/>
<circle cx="205.6" cy="53.9" r=".47"/>
<circle cx="221.6" cy="53.9" r=".47"/>
<circle cx="226.2" cy="53.9" r=".47"/>
<circle cx="237.6" cy="40.2" r=".47"/>
<circle cx="237.6" cy="47.1" r=".47"/>
<circle cx="246.8" cy="47.1" r=".47"/>
<circle cx="207.9" cy="127" r=".47"/>
<circle cx="198.8" cy="131.6" r=".47"/>
<circle cx="246.8" cy="106.5" r=".47"/>
<circle cx="223.9" cy="106.5" r=".47"/>
<circle cx="191.9" cy="115.6" r=".47"/>
<circle cx="191.9" cy="122.5" r=".47"/>
<circle cx="237.6" cy="124.8" r=".47"/>
<circle cx="214.8" cy="122.5" r=".47"/>
<circle cx="219.4" cy="168.2" r=".47"/>
<circle cx="203.3" cy="168.2" r=".47"/>
<circle cx="150.8" cy="76.8" r=".47"/>
<circle cx="150.8" cy="163.6" r=".47"/>
<circle cx="41.1" cy="76.8" r=".47"/>
</g>
<g font-size="2.8" fill="#0dab76">
<text x="175.9" y="192">Boss DR-55 inspired tone generator</text>
<text x="175.9" y="194.9">several modifications done to original</text>
<text x="175.9" y="197.9">JK / 27.7.2018</text>
</g>
<g font-size="2.2" fill="#808080">
<text x="203.2" y="11.4">10k</text>
<text x="202.7" y="15.7">R36</text>
<text x="243.3" y="16">R40</text>
<text x="255.9" y="17.3" transform="rotate(-90 255.9 17.3)">+12V</text>
<text x="108.4" y="23.8">C14</text>
<text x="115.4" y="18.3">R24</text>
<text x="117.6" y="22.6">100R</text>
<text x="123.4" y="19.6" transform="rotate(-90 123.4 19.6)">+12V</text>
<text x="197.5" y="21.5">C25</text>
<text x="243.3" y="20.3">100R</text>
<text x="87.7" y="29.9" transform="rotate(-90 87.7 29.9)">R20</text>
<text x="92" y="29.9" transform="rotate(-90 92 29.9)">10k</text>
<text x="108.4" y="28.3">10u</text>
<text x="197.5" y="26.1">10u</text>
<text x="209.4" y="29.9" transform="rotate(-90 209.4 29.9)">R35</text>
<text x="211.4" y="29.9" transform="rotate(-90 211.4 29.9)">10k</text>
<text x="65.9" y="32" transform="rotate(-90 65.9 32)">C9</text>
<text x="70.5" y="32" transform="rotate(-90 70.5 32)">6.8n</text>
<text x="105.1" y="35.6">GND</text>
<text x="184.7" y="34.3" transform="rotate(-90 184.7 34.3)">C19</text>
<text x="189.3" y="34.3" transform="rotate(-90 189.3 34.3)">47n</text>
<text x="194.2" y="33.3">GND</text>
<text x="222.3" y="33">1n</text>
<text x="231.9" y="33">6.8n</text>
<text x="248.7" y="31.6" transform="rotate(-90 248.7 31.6)">L1A</text>
<text x="56.2" y="39.9">C12</text>
<text x="104.3" y="38.8">2.7k</text>
<text x="196.5" y="40.2">Q5</text>
<text x="212.5" y="37.9">GND</text>
<text x="220.7" y="37.6">C21</text>
<text x="232.1" y="37.6">C22</text>
<text x="44.3" y="43.6" transform="rotate(-90 44.3 43.6)">R16</text>
<text x="48.6" y="43.6" transform="rotate(-90 48.6 43.6)">22k</text>
<text x="56.2" y="44.4">6.8n</text>
<text x="68.2" y="45.7" transform="rotate(-90 68.2 45.7)">C11</text>
<text x="72.7" y="45.7" transform="rotate(-90 72.7 45.7)">6.8n</text>
<text x="76.3" y="43.6" transform="rotate(-90 76.3 43.6)">R15</text>
<text x="80.6" y="43.6" transform="rotate(-90 80.6 43.6)">2.2M</text>
<text x="104.4" y="43.2">R29</text>
<text x="196.5" y="42.5">BC547B</text>
<text x="248.7" y="43.1" transform="rotate(-90 248.7 43.1)">L1B</text>
<text x="35.4" y="53.8">CN2</text>
<text x="79.9" y="53.9">BC547B</text>
<text x="79.9" y="51.6">Q3</text>
<text x="115.6" y="53.6">6.8n</text>
<text x="115.6" y="49">C17</text>
<text x="190.6" y="50.5" transform="rotate(-90 190.6 50.5)">R31</text>
<text x="194.9" y="50.5" transform="rotate(-90 194.9 50.5)">1M</text>
<text x="204.3" y="50.5" transform="rotate(-90 204.3 50.5)">R32</text>
<text x="208.6" y="50.5" transform="rotate(-90 208.6 50.5)">47k</text>
<text x="212.8" y="52.5">1M</text>
<text x="224.9" y="48.2" transform="rotate(-90 224.9 48.2)">R34</text>
<text x="229.2" y="48.2" transform="rotate(-90 229.2 48.2)">22k</text>
<text x="253.3" y="52.2" transform="rotate(-90 253.3 52.2)">10n</text>
<text x="257.9" y="52.6" transform="rotate(-90 257.9 52.6)">C24</text>
<text x="43.4" y="56.2">GND</text>
<text x="53.4" y="57.3" transform="rotate(-90 53.4 57.3)">R17</text>
<text x="57.8" y="57.3" transform="rotate(-90 57.8 57.3)">470k</text>
<text x="62.6" y="57.3" transform="rotate(-90 62.6 57.3)">R18</text>
<text x="66.9" y="57.3" transform="rotate(-90 66.9 57.3)">27k</text>
<text x="200.5" y="58.1">33n</text>
<text x="211.8" y="56.9">R33</text>
<text x="228.5" y="58.5">Q6</text>
<text x="245.4" y="59.6" transform="rotate(-90 245.4 59.6)">R38</text>
<text x="249.7" y="59.6" transform="rotate(-90 249.7 59.6)">68k</text>
<text x="61.7" y="65.3">GND</text>
<text x="87.7" y="61.9" transform="rotate(-90 87.7 61.9)">R19</text>
<text x="92" y="61.9" transform="rotate(-90 92 61.9)">330R</text>
<text x="127.7" y="64">33k</text>
<text x="189.6" y="60.8">GND</text>
<text x="200.1" y="62.7">C20</text>
<text x="220.3" y="64.2" transform="rotate(-90 220.3 64.2)">R37</text>
<text x="224.6" y="64.2" transform="rotate(-90 224.6 64.2)">220k</text>
<text x="228.5" y="60.8">BC547B</text>
<text x="242.9" y="65">1n</text>
<text x="56.8" y="70.5" transform="rotate(-90 56.8 70.5)">D1</text>
<text x="86.8" y="69.9">GND</text>
<text x="127.2" y="68.3">R30</text>
<text x="203.4" y="69.9">GND</text>
<text x="227.4" y="71.6">CN3</text>
<text x="235.4" y="67.6">GND</text>
<text x="241.3" y="69.6">C23</text>
<text x="252.5" y="69.3">CN5</text>
<text x="33.9" y="77.9" transform="rotate(-90 33.9 77.9)">NOISE_IN</text>
<text x="54.3" y="75.5" transform="rotate(-90 54.3 75.5)">1N4148</text>
<text x="132.5" y="73.8">TL072P</text>
<text x="143.5" y="75.7" transform="rotate(-90 143.5 75.7)">C18</text>
<text x="148.1" y="75.7" transform="rotate(-90 148.1 75.7)">1u</text>
<text x="161.1" y="73.9">CN4</text>
<text x="132.5" y="81.2">IC1A</text>
<text x="244.5" y="83.6">GND</text>
<text x="39.7" y="87" transform="rotate(-90 39.7 87)">R28</text>
<text x="44.1" y="87" transform="rotate(-90 44.1 87)">100k</text>
<text x="53.4" y="87" transform="rotate(-90 53.4 87)">R26</text>
<text x="57.8" y="87" transform="rotate(-90 57.8 87)">120k</text>
<text x="153.1" y="88.2">GND</text>
<text x="219.4" y="85.9">GND</text>
<text x="63.6" y="93.7" transform="rotate(-90 63.6 93.7)">C13</text>
<text x="68.2" y="93.7" transform="rotate(-90 68.2 93.7)">2.2n</text>
<text x="92.5" y="92.4">6.8n</text>
<text x="115.6" y="92.4">C16</text>
<text x="35.7" y="98.5" transform="rotate(-90 35.7 98.5)">R2</text>
<text x="37.7" y="98.5" transform="rotate(-90 37.7 98.5)">10k</text>
<text x="87.7" y="98.5" transform="rotate(-90 87.7 98.5)">R22</text>
<text x="92" y="98.5" transform="rotate(-90 92 98.5)">10k</text>
<text x="92.7" y="97">C15</text>
<text x="104.9" y="100.5">68k</text>
<text x="115.6" y="97">1n</text>
<text x="60.5" y="107.4">R25</text>
<text x="71.7" y="105.3" transform="rotate(-90 71.7 105.3)">R21</text>
<text x="76.1" y="105.3" transform="rotate(-90 76.1 105.3)">10k</text>
<text x="104.4" y="104.9">R27</text>
<text x="190.6" y="107.6" transform="rotate(-90 190.6 107.6)">R43</text>
<text x="194.9" y="107.6" transform="rotate(-90 194.9 107.6)">56k</text>
<text x="252.5" y="105.1">R44</text>
<text x="262.8" y="104.2" transform="rotate(-90 262.8 104.2)">+12V</text>
<text x="38.8" y="108.8">GND</text>
<text x="60.5" y="111.7">2.2M</text>
<text x="79.2" y="112.4">Q4</text>
<text x="230.6" y="112">47k</text>
<text x="247.8" y="110.6">C26</text>
<text x="252.5" y="109.4">100R</text>
<text x="49.3" y="119.9">C10</text>
<text x="49.7" y="115.3">27n</text>
<text x="71.7" y="115.3" transform="rotate(-90 71.7 115.3)">1M</text>
<text x="76" y="116.3" transform="rotate(-90 76 116.3)">R23</text>
<text x="79.2" y="114.9">BC547B</text>
<text x="182.1" y="118.6">R41</text>
<text x="182.6" y="114.3">47k</text>
<text x="206.6" y="115.8" transform="rotate(-90 206.6 115.8)">10k</text>
<text x="210.9" y="116.3" transform="rotate(-90 210.9 116.3)">R45</text>
<text x="230.1" y="116.3">R14</text>
<text x="247.8" y="115.2">10u</text>
<text x="86.8" y="120.2">GND</text>
<text x="182.1" y="125.4">R42</text>
<text x="182.6" y="121.1">47k</text>
<text x="198.5" y="126" transform="rotate(-90 198.5 126)">1u</text>
<text x="198.5" y="120.8" transform="rotate(-90 198.5 120.8)">C27</text>
<text x="226.2" y="121.8">TL072P</text>
<text x="244.5" y="122.5">GND</text>
<text x="261.6" y="121.9">CN7</text>
<text x="52.5" y="127">GND</text>
<text x="70.8" y="127">GND</text>
<text x="226.2" y="129.2">IC1B</text>
<text x="242" y="130.1" transform="rotate(-90 242 130.1)">2.2u</text>
<text x="246.5" y="129.9" transform="rotate(-90 246.5 129.9)">C28</text>
<text x="35.4" y="137.8">CN8</text>
<text x="251.3" y="136.2">GND</text>
<text x="55.6" y="144">680k</text>
<text x="135.9" y="141.7">R13</text>
<text x="146.2" y="143" transform="rotate(-90 146.2 143)">+12V</text>
<text x="192.4" y="142.7">100n</text>
<text x="206.6" y="143.2" transform="rotate(-90 206.6 143.2)">10k</text>
<text x="210.9" y="143.7" transform="rotate(-90 210.9 143.7)">R46</text>
<text x="221.6" y="138.5">GND</text>
<text x="57.6" y="148.3">R1</text>
<text x="131.2" y="147.2">C8</text>
<text x="135.9" y="146">100R</text>
<text x="193.3" y="147.3">C31</text>
<text x="43.4" y="154.5">GND</text>
<text x="54.5" y="155.4" transform="rotate(-90 54.5 155.4)">C1</text>
<text x="59" y="155.4" transform="rotate(-90 59 155.4)">68n</text>
<text x="87.7" y="153.3" transform="rotate(-90 87.7 153.3)">R8</text>
<text x="92" y="153.3" transform="rotate(-90 92 153.3)">10k</text>
<text x="117.4" y="153.3" transform="rotate(-90 117.4 153.3)">R10</text>
<text x="121.8" y="153.3" transform="rotate(-90 121.8 153.3)">22k</text>
<text x="131.2" y="151.7">10u</text>
<text x="196.5" y="154.5">GND</text>
<text x="205.6" y="154.5">GND</text>
<text x="127.9" y="159">GND</text>
<text x="161.1" y="160.8">CN6</text>
<text x="76.3" y="167" transform="rotate(-90 76.3 167)">R3</text>
<text x="80.6" y="167" transform="rotate(-90 80.6 167)">2.2M</text>
<text x="106" y="167" transform="rotate(-90 106 167)">R9</text>
<text x="110.3" y="167" transform="rotate(-90 110.3 167)">220k</text>
<text x="127.1" y="162.2">1.8k</text>
<text x="127.4" y="166.6">R11</text>
<text x="141.3" y="162.2" transform="rotate(-90 141.3 162.2)">C7</text>
<text x="145.9" y="162.2" transform="rotate(-90 145.9 162.2)">330n</text>
<text x="242.2" y="165.9" transform="rotate(-90 242.2 165.9)">+12V</text>
<text x="45.3" y="169.1" transform="rotate(-90 45.3 169.1)">C2</text>
<text x="49.9" y="169.1" transform="rotate(-90 49.9 169.1)">68n</text>
<text x="56.7" y="169.1" transform="rotate(-90 56.7 169.1)">C4</text>
<text x="61.3" y="169.1" transform="rotate(-90 61.3 169.1)">68n</text>
<text x="68.2" y="169.1" transform="rotate(-90 68.2 169.1)">C3</text>
<text x="72.7" y="169.1" transform="rotate(-90 72.7 169.1)">68n</text>
<text x="97.9" y="169.1" transform="rotate(-90 97.9 169.1)">C5</text>
<text x="102.4" y="169.1" transform="rotate(-90 102.4 169.1)">47n</text>
<text x="136.2" y="170.1">C6</text>
<text x="187" y="169.3" transform="rotate(-90 187 169.3)">VCC</text>
<text x="204.4" y="172.3">C32</text>
<text x="213" y="172.4">100n</text>
<text x="245.5" y="172.3">C29</text>
<text x="79.9" y="177.3">BC547B</text>
<text x="79.9" y="175">Q1</text>
<text x="109" y="176.6">BC547B</text>
<text x="109" y="174.1">Q2</text>
<text x="136.2" y="174.7">47n</text>
<text x="148.5" y="175">GND</text>
<text x="187" y="178.5" transform="rotate(-90 187 178.5)">GND</text>
<text x="204.4" y="176.9">10u</text>
<text x="213.9" y="177">C30</text>
<text x="233.1" y="177.3">78L12</text>
<text x="233.1" y="175">IC2</text>
<text x="245.5" y="176.9">4.7u</text>
<text x="39.7" y="180.7" transform="rotate(-90 39.7 180.7)">R4</text>
<text x="44.1" y="180.7" transform="rotate(-90 44.1 180.7)">22k</text>
<text x="51.2" y="180.7" transform="rotate(-90 51.2 180.7)">R5</text>
<text x="55.5" y="180.7" transform="rotate(-90 55.5 180.7)">22k</text>
<text x="62.6" y="180.7" transform="rotate(-90 62.6 180.7)">R6</text>
<text x="66.9" y="180.7" transform="rotate(-90 66.9 180.7)">22k</text>
<text x="87.7" y="185.3" transform="rotate(-90 87.7 185.3)">R7</text>
<text x="92" y="185.3" transform="rotate(-90 92 185.3)">330R</text>
<text x="94.8" y="185.9">CN1</text>
<text x="117.4" y="185.3" transform="rotate(-90 117.4 185.3)">R12</text>
<text x="121.8" y="185.3" transform="rotate(-90 121.8 185.3)">1k</text>
<text x="132.5" y="181.9">GND</text>
<text x="191.9" y="184.2">GND</text>
<text x="201.1" y="184.2">GND</text>
<text x="217.1" y="184.2">GND</text>
<text x="228.5" y="184.2">GND</text>
<text x="242.2" y="184.2">GND</text>
<text x="38.8" y="188.7">GND</text>
<text x="50.2" y="188.7">GND</text>
<text x="61.7" y="188.7">GND</text>
<text x="86.8" y="197.9">GND</text>
<text x="116.5" y="193.3">GND</text>
</g>
<g font-size="2.2" fill="#0dab76">
<text x="31.9" y="12.6">DR-55 snare drum</text>
<text x="31.9" y="15">active mixer and tone pot added</text>
<text x="217.1" y="21.9">HH noise</text>
<text x="258.2" y="33.1">52mH</text>
<text x="258.2" y="35.5">coil from</text>
<text x="31.9" y="40.1">SD tone</text>
<text x="258.2" y="37.9">junk bin</text>
<text x="31.9" y="42.5">50k pot</text>
<text x="150.8" y="67.5">SD out</text>
<text x="150.8" y="69.9">to main mix</text>
<text x="230.8" y="74.4">HH decay</text>
<text x="230.8" y="76.8">2M pot</text>
<text x="178.2" y="78.8">DR-55 hi hat</text>
<text x="178.2" y="81.2">decay time pot added</text>
<text x="249.7" y="80.3">HH out</text>
<text x="249.7" y="82.7">to main mix</text>
<text x="31.9" y="101.8">SD</text>
<text x="31.9" y="104.2">noise</text>
<text x="253.6" y="115.5">AC out</text>
<text x="253.6" y="117.9">to AC mixer</text>
<text x="34.2" y="147.6" transform="rotate(-90 34.2 147.6)">Triggers</text>
<text x="244.5" y="152.2">Accent submixer</text>
<text x="153.8" y="171">BD out</text>
<text x="153.8" y="173.4">to main mix</text>
<text x="175.9" y="172.6">+15V</text>
<text x="175.9" y="175">unreg</text>
<text x="98.2" y="190.9">BD tone</text>
<text x="98.2" y="193.3">2k pot</text>
<text x="141.6" y="195.5">DR-55 bass drum</text>
<text x="141.6" y="197.9">almost unmodified</text>
</g>
<g font-size="1.9" fill="#808080">
<text x="214.5" y="23.9" transform="rotate(-90 214.5 23.9)">E</text>
<text x="217.4" y="26.2">S</text>
<text x="214.5" y="30.4" transform="rotate(-90 214.5 30.4)">A</text>
<text x="40.9" y="46.7">2</text>
<text x="40.9" y="49">1</text>
<text x="250.5" y="71.9">1</text>
<text x="124.2" y="74.2">2</text>
<text x="135.1" y="76.4">1</text>
<text x="159" y="76.4">1</text>
<text x="225.3" y="74.2">1</text>
<text x="225.3" y="76.4">2</text>
<text x="250.5" y="74.2">2</text>
<text x="124.2" y="78.7">3</text>
<text x="159" y="78.7">2</text>
<text x="40.8" y="92.4" transform="rotate(-90 40.8 92.4)">E</text>
<text x="43.7" y="94.7">S</text>
<text x="40.8" y="98.9" transform="rotate(-90 40.8 98.9)">A</text>
<text x="218" y="122.2">6</text>
<text x="223.6" y="120.4" transform="rotate(-90 223.6 120.4)">8</text>
<text x="228.8" y="124.4">7</text>
<text x="259.6" y="124.4">1</text>
<text x="218" y="126.7">5</text>
<text x="223.6" y="130.2" transform="rotate(-90 223.6 130.2)">4</text>
<text x="259.6" y="126.7">2</text>
<text x="40.9" y="142.7">3</text>
<text x="40.9" y="140.4">4</text>
<text x="40.9" y="147.3">1</text>
<text x="40.9" y="145">2</text>
<text x="159" y="163.3">1</text>
<text x="159" y="165.6">2</text>
<text x="226.8" y="168.8">IN</text>
<text x="229" y="172.1">GND</text>
<text x="231.4" y="168.8">OUT</text>
<text x="92.8" y="188.4">1</text>
<text x="92.8" y="190.7">2</text>
</g>
<g font-size="1.6" fill="#c90d0c">
<text x="106.8" y="23.8" transform="rotate(-90 106.8 23.8)">+</text>
<text x="196" y="21.5" transform="rotate(-90 196 21.5)">+</text>
<text x="142.6" y="78.4">+</text>
<text x="246.3" y="110.7" transform="rotate(-90 246.3 110.7)">+</text>
<text x="201.4" y="121.9">+</text>
<text x="244.9" y="124.2">+</text>
<text x="129.7" y="147.2" transform="rotate(-90 129.7 147.2)">+</text>
<text x="202.8" y="172.4" transform="rotate(-90 202.8 172.4)">+</text>
<text x="244" y="172.4" transform="rotate(-90 244 172.4)">+</text>
</g>
</svg>
